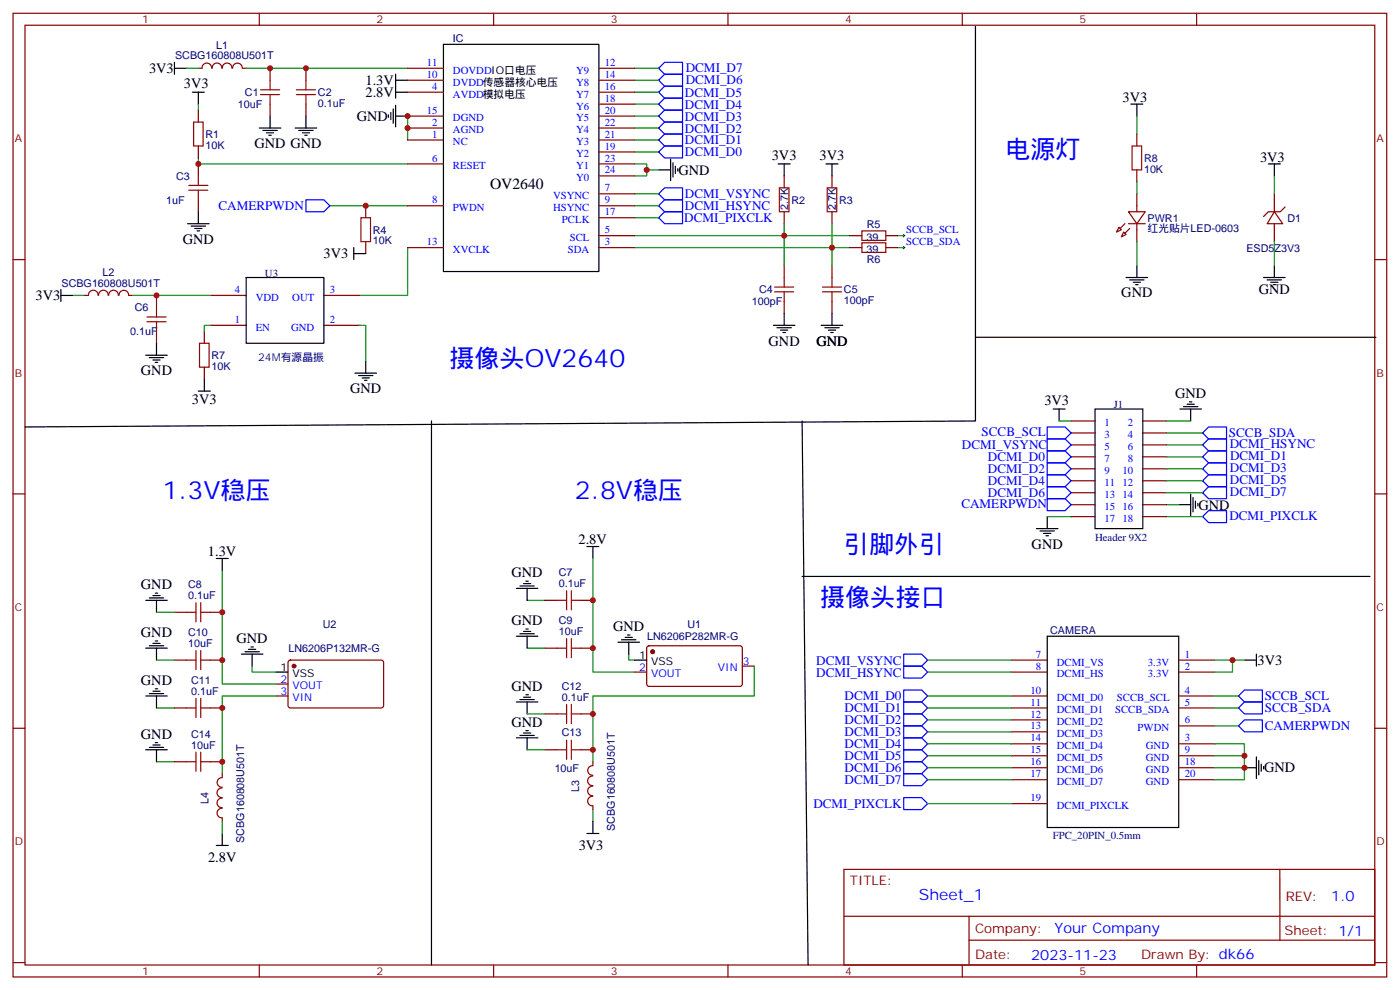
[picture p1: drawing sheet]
<svg xmlns="http://www.w3.org/2000/svg" width="413mm" height="292mm" viewBox="0 0 413 292" stroke-linecap="round" stroke-linejoin="round" font-family="sans-serif">
<g fill="none" stroke="#870000" stroke-width=".35">
<path d="M3.8 3.9h405.4v284.4h-405.4zM7.4 7.4h398.3v277.3h-398.3zM76.5 3.9v3.5M145.7 3.9v3.5M214.8 3.9v3.5M284 3.9v3.5M353.1 3.9v3.5M58.5 32.5v3.5M62.4 20.1a1.41 1.41 0 0 0-1.4-1.5 1.41 1.41 0 0 0-1.4 1.5h-1.1M62.6 20.1a1.41 1.41 0 0 1 1.4-1.5 1.41 1.41 0 0 1 1.4 1.5M65.6 20.1a1.41 1.41 0 0 1 1.4-1.5 1.41 1.41 0 0 1 1.4 1.5M68.7 20.1a1.41 1.41 0 0 1 1.4-1.5 1.41 1.41 0 0 1 1.4 1.5"/>
<path d="M71.6 20.1h1M79.7 20.1v3.6M79.7 30.7v3.6M90.3 20.1v3.6M90.3 30.7v3.6M58.5 43.1v3.5M58.5 48.4v3.5M58.5 58.9v3.6M231.4 51.9v3.5M245.5 51.9v3.5M335.5 57.2v5.3M376 57.2v5.3"/>
<path d="M3.8 76.6h3.6M107.9 60.7v3.5M107.9 71.3v3.5M231.4 62.5v3.5M231.4 78.4v3.5M245.5 62.5v3.5M245.5 78.4v3.5M250.8 73.1h3.5M250.8 69.5h3.5M261.4 73.1h3.5M261.4 69.5h3.5M330.2 67.1l.7 .7-1.4 .7z"/>
<path d="M331.6 68.5l.7 .7-1.4 .7zM333 62.5h4.9l-2.4 3.5zM333 66h4.9M335.5 66v5.3M376 62.5l2.5 3.5h-4.6zM376 66v5.3M379.2 61.1l-1.4 1.4h-3.5l-1.4 1.4M405.7 76.6h3.5M25 87.2h1.1M26.1 87.1a1.41 1.41 0 0 1 1.4-1.5 1.41 1.41 0 0 1 1.4 1.6M29.1 87.1a1.41 1.41 0 0 1 1.4-1.5 1.41 1.41 0 0 1 1.4 1.5M32.1 87.1a1.41 1.41 0 0 1 1.4-1.5 1.41 1.41 0 0 1 1.4 1.5"/>
<path d="M35.1 87.1a1.41 1.41 0 0 1 1.4-1.4 1.41 1.41 0 0 1 1.4 1.5M38.1 87.2h1M46.2 87.2v3.5M46.2 97.8v3.5M60.3 97.8v3.5M62.1 96h10.5M62.1 87.2h10.5M95.6 96h10.6M95.6 87.2h10.6M231.4 88.9v3.6M245.5 88.9v3.6M60.3 108.3v3.6"/>
<path d="M316.1 124.2h7M316.1 127.7h7M316.1 131.3h7M316.1 134.8h7M316.1 138.3h7M337.2 124.2h7.1M337.2 127.7h7.1M337.2 131.3h7.1M337.2 134.8h7.1M337.2 138.3h7.1M3.8 145.7h3.6M316.1 141.9h7"/>
<path d="M316.1 145.4h7M316.1 148.9h7M316.1 152.4h7M337.2 141.9h7.1M337.2 145.4h7.1M337.2 148.9h7.1M337.2 152.4h7.1M405.7 145.7h3.5M160.8 177.1h3.6M171.4 177.1h3.5M51.5 180.7h3.5M51.5 194.8h3.5"/>
<path d="M62.1 180.7h3.5M62.1 194.8h3.5M85.2 195l.5-.2h27.1l.4 .7-.1 12.9-.6 .5-27.1-.1-.4-.6v-12.7zM160.8 191.2h3.6M171.4 191.2h3.5M187.3 198.3h3.5M191.1 190.7l.4-.2 27.1 .1 .4 .6v10.9l-.7 .4h-27.1l-.4-.7v-10.6zM219 196.5h3.6M3.8 214.9h3.6M51.5 208.9h3.5M62.1 208.9h3.5M81.5 201.8h3.5"/>
<path d="M81.5 205.4h3.5M160.8 210.6h3.6M171.4 210.6h3.5M405.7 214.9h3.5M51.5 224.8h3.5M62.1 224.8h3.5M65.6 235.5a1.41 1.41 0 0 0-1.6 1.4 1.41 1.41 0 0 0 1.6 1.4M65.6 232.5a1.41 1.41 0 0 0-1.6 1.4 1.41 1.41 0 0 0 1.6 1.4M65.6 238.5a1.41 1.41 0 0 0-1.6 1.4 1.41 1.41 0 0 0 1.6 1.4M65.6 229.5a1.41 1.41 0 0 0-1.5 1.4 1.41 1.41 0 0 0 1.5 1.4M65.6 228.3v1M160.8 221.2h3.6"/>
<path d="M171.4 221.2h3.5M174.9 232a1.41 1.41 0 0 0-1.5 1.4 1.41 1.41 0 0 0 1.5 1.4M174.9 229a1.41 1.41 0 0 0-1.5 1.4 1.41 1.41 0 0 0 1.5 1.4M174.9 235a1.41 1.41 0 0 0-1.5 1.4 1.41 1.41 0 0 0 1.5 1.4M174.9 225.9a1.41 1.41 0 0 0-1.5 1.4 1.41 1.41 0 0 0 1.5 1.4M174.9 224.8v1M174.9 237.8v1.1M65.6 241.3v1.1M249 256.5h156.7v28.2h-156.7zM377.7 256.5v20.9M249.1 270.4h156.4M285.9 277.4h119.6"/>
<path d="M285.9 270.4v14.1M3.8 284h3.6M76.5 284.7v3.6M145.7 284.7v3.6M214.8 284.7v3.6M284 284.7v3.6M353.1 284.7v3.6M405.7 284h3.5"/>
</g>
<g fill="none" stroke="#000" stroke-width=".35">
<path d="M51.5 18.4v3.5M51.5 20.1h3.5M56.8 27.2h3.5M58.5 27.2v3.5M76.5 37.8h6.4M77.6 38.5h4.2M78.6 39.2h2.2M79.3 39.9h.7M79.7 34.3v3.5M87.1 37.8h6.4M88.2 38.5h4.2M89.2 39.2h2.1"/>
<path d="M89.9 39.9h.7M90.3 34.3v3.5M114.6 33.9v.7M115.3 33.2v2.1M116 32.1v4.3M116.7 23.7h3.6M116.7 21.9v7.1M116.7 31.1v6.3M116.7 27.2h3.6M116.7 34.3h3.6M333.7 30.7h3.5M335.5 30.7v3.6"/>
<path d="M194.3 50.1h3.6M197.9 47v6.3M198.6 48v4.2M199.3 49.1v2.1M200 49.8v.7M229.6 48.4h3.6M231.4 48.4v3.5M243.7 48.4h3.6M245.5 48.4v3.5M374.3 48.4h3.5M376 48.4v3.5M55.4 66h6.3"/>
<path d="M56.4 66.7h4.2M57.5 67.4h2.1M58.2 68.1h.7M58.5 62.5v3.5M104.4 74.8h3.5M104.4 73.1v3.5M335.5 78.4v3.5M376 78.4v3.5M18 87.2h3.5M18 85.4v3.5M72.6 81.9h23v19.4h-23zM228.2 96h6.4"/>
<path d="M229.3 96.7h4.2M230.3 97.4h2.1M231 98.1h.7M231.4 92.5v3.5M242.3 96h6.4M243.4 96.7h4.2M244.4 97.4h2.2M245.1 98.1h.8M245.5 92.5v3.5M332.3 81.9h6.3M333.3 82.6h4.3M334.4 83.3h2.1"/>
<path d="M335.1 84h.7M372.9 81.9h6.3M373.9 82.6h4.2M375 83.3h2.1M375.7 84h.7M43 104.8h6.4M44.1 105.5h4.2M45.1 106.2h2.1M45.8 106.9h.7M46.2 101.3v3.5M58.5 115.4h3.6M60.3 111.9v3.5"/>
<path d="M104.7 110.1h6.4M105.8 110.8h4.2M106.9 111.5h2.1M107.6 112.2h.7M107.9 106.6v3.5M349.2 120h4.2M350.3 119.3h2.1M351 118.6h.7M310.8 120.7h3.5M312.5 120.7v3.5M323.1 120.7h14.1v35.3h-14.1zM348.2 120.7h6.3"/>
<path d="M351.3 120.7v3.5M305.8 156h6.4M306.9 156.7h4.2M307.9 157.4h2.2M308.6 158.1h.8M309 152.4v3.6M347.8 148.9h3.5M351.3 145.7v6.4M352 146.8v4.2M352.7 147.8v2.2M353.4 148.6v.7M43 177.1h6.4"/>
<path d="M44.1 176.4h4.2M45.1 175.7h2.1M45.8 175h.7M46.2 177.1v3.6M63.8 164.8h3.5M65.6 164.8v3.5M152.4 173.6h6.3M153.4 172.9h4.3M154.5 172.2h2.1M155.2 171.5h.7M155.5 173.6v3.5M173.2 161.3h3.5"/>
<path d="M174.9 161.3v3.5M43 191.2h6.4M44.1 190.5h4.2M45.1 189.8h2.1M45.8 189.1h.7M46.2 191.2v3.6M71.2 193h6.4M72.3 192.3h4.2M73.3 191.6h2.2M74 190.9h.8M74.4 193v3.5M81.5 198.3h3.5"/>
<path d="M152.4 187.7h6.3M153.4 187h4.3M154.5 186.3h2.1M155.2 185.6h.7M155.5 187.7v3.5M182.4 189.5h6.3M183.4 188.8h4.2M184.5 188.1h2.1M185.2 187.4h.7M185.5 189.5v3.5M187.3 194.8h3.5M43 205.4h6.4"/>
<path d="M44.1 204.6h4.2M45.1 219.8h2.1M45.1 203.9h2.1M45.8 219.1h.7M45.8 203.2h.7M46.2 205.4v3.5M152.4 207.1h6.3M152.4 217.7h6.3M153.4 206.4h4.3M153.4 217h4.3M154.5 205.7h2.1M154.5 216.3h2.1"/>
<path d="M155.2 205h.7M155.2 215.6h.7M155.5 207.1v3.5M155.5 217.7v3.5M43 221.2h6.4M44.1 220.5h4.2M46.2 221.2v3.6M63.8 249.4h3.5M65.6 245.9v3.5M173.2 245.9h3.5M174.9 242.4v3.5"/>
</g>
<g fill="#870000" stroke="#870000" stroke-width=".35">
<path d="M331.9 66l-1.4 1.4z"/>
<path d="M333.3 67.4l-1.4 1.4z"/>
<circle cx="86.7" cy="196.5" r=".53"/>
<circle cx="192.6" cy="192.3" r=".53"/>
</g>
<g fill="none" stroke="#008700" stroke-width=".35">
<path d="M55 20.1h3.5M72.6 20.1h47.7M120.3 34.3v7M187.3 20.1h7M187.3 23.7h7M187.3 27.2h7M187.3 30.7h7M187.3 34.3h7M187.3 37.8h7M335.5 34.3v5.2M58.5 46.6v1.8h61.8M187.3 48.4h3.5v1.7h3.5"/>
<path d="M187.3 41.3h7M187.3 44.8h7M187.3 57.2h7M190.8 50.1v1.8h-3.5M335.5 53.7v3.5M376 51.9v5.3M97.3 60.7h23M120.3 73.1v14.1h-14.1M187.3 60.7h7M187.3 64.2h7M187.3 69.5h63.5M187.3 73.1h63.5"/>
<path d="M231.4 66v12.4M245.5 66v12.4M264.9 69.5h1.8M264.9 73.1h1.8M335.5 71.3v7.1M376 71.3v7.1M21.5 87.2h3.5M39.1 87.2h23M62.1 96h-1.8v1.8M106.2 96h1.7v10.6M312.5 124.2h3.6M344.3 134.8h10.6"/>
<path d="M344.3 131.3h10.6M344.3 138.3h10.6M344.3 127.7h10.6M344.3 124.2h7M309 152.4h7.1M344.3 152.4h10.6M344.3 148.9h3.5M344.3 145.4h10.6M344.3 141.9h10.6M65.6 168.3v33.5h15.9M155.5 177.1h5.3M174.9 164.8v33.5h12.4"/>
<path d="M46.2 194.8h5.3M46.2 180.7h5.3M74.4 196.5v1.8h7.1M155.5 191.2h5.3M185.5 193v1.8h1.8M222.6 196.5v8.9h-47.7v19.4M46.2 208.9h5.3M81.5 205.4h-15.9v22.9M155.5 210.6h5.3M46.2 224.8h5.3M155.5 221.2h5.3M174.9 238.9v3.5"/>
<path d="M65.6 242.4v3.5"/>
</g>
<g fill="none" stroke="#a10000" stroke-width=".35">
<path d="M57.1 36h2.8v7.1h-2.8zM76.9 27.9h5.6M76.9 26.5h5.6M79.7 23.7v2.8M79.7 27.9v2.8M87.5 27.9h5.6M87.5 26.5h5.6M90.3 23.7v2.8M90.3 27.9v2.8M55.7 56.1h5.6M55.7 54.7h5.6M58.5 51.9v2.8"/>
<path d="M58.5 56.1v2.8M230 55.4h2.8v7.1h-2.8zM244.1 55.4h2.8v7.1h-2.8zM106.5 64.2h2.8v7.1h-2.8zM254.3 71.6h7.1v2.9h-7.1zM254.3 68.1h7.1v2.8h-7.1zM43.4 94.9h5.6M43.4 93.5h5.6M46.2 90.7v2.8M46.2 94.9v2.9M228.6 86.1h5.6M228.6 84.7h5.6"/>
<path d="M231.4 81.9v2.8M231.4 86.1v2.8M242.7 86.1h5.6M242.7 84.7h5.6M245.5 81.9v2.8M245.5 86.1v2.8M58.9 101.3h2.8v7h-2.8zM57.8 177.8v5.7M59.2 177.8v5.7M164.4 177.1h2.8M167.2 174.3v5.7M168.6 174.3v5.7"/>
<path d="M168.6 177.1h2.8M55 180.7h2.8M55 194.8h2.8M57.8 191.9v5.7M59.2 180.7h2.9M59.2 191.9v5.7M59.2 194.8h2.9M164.4 191.2h2.8M167.2 188.4v5.7M168.6 188.4v5.7M168.6 191.2h2.8M55 208.9h2.8"/>
<path d="M57.8 206.1v5.6M59.2 206.1v5.6M59.2 208.9h2.9M164.4 210.6h2.8M167.2 207.8v5.7M167.2 218.4v5.6M168.6 210.6h2.8M168.6 207.8v5.7M168.6 218.4v5.6M55 224.8h2.8M57.8 221.9v5.7M59.2 221.9v5.7"/>
<path d="M59.2 224.8h2.9M164.4 221.2h2.8M168.6 221.2h2.8"/>
</g>
<g fill="none" stroke="#00f" stroke-width=".35">
<path d="M194.3 20.1l1.8-1.7h5.3v3.5h-5.3zM194.3 23.7l1.8-1.8h5.3v3.5h-5.3zM194.3 27.2l1.8-1.8h5.3v3.6h-5.3zM194.3 30.7l1.8-1.7h5.3v3.5h-5.3zM194.3 34.3l1.8-1.8h5.3v3.5h-5.3zM194.3 37.8l1.8-1.8h5.3v3.5h-5.3zM90.3 58.9h5.3l1.7 1.8-1.7 1.8h-5.3zM194.3 41.3l1.8-1.8h5.3v3.6h-5.3zM194.3 44.8l1.8-1.7h5.3v3.5h-5.3zM194.3 57.2l1.8-1.8h5.3v3.5h-5.3zM194.3 60.7l1.8-1.8h5.3v3.6h-5.3zM194.3 64.2l1.8-1.7h5.3v3.5h-5.3z"/>
<path d="M309 129.5h5.3l1.8 1.8-1.8 1.7h-5.3zM309 133h5.3l1.8 1.8-1.8 1.8h-5.3zM309 136.6h5.3l1.8 1.7-1.8 1.8h-5.3zM309 126h5.3l1.8 1.7-1.8 1.8h-5.3zM354.9 134.8l1.7-1.8h5.3v3.6h-5.3zM354.9 138.3l1.7-1.7h5.3v3.5h-5.3zM354.9 127.7l1.7-1.7h5.3v3.5h-5.3zM354.9 131.3l1.7-1.8h5.3v3.5h-5.3zM309 140.1h5.3l1.8 1.8-1.8 1.7h-5.3zM309 143.6h5.3l1.8 1.8-1.8 1.7h-5.3zM309 147.1h5.3l1.8 1.8-1.8 1.8h-5.3zM354.9 141.9l1.7-1.8h5.3v3.5h-5.3z"/>
<path d="M354.9 145.4l1.7-1.8h5.3v3.5h-5.3zM354.9 152.4l1.7-1.7h5.3v3.5h-5.3z"/>
</g>
<path d="M266.3 73.1h.7M266.3 69.5h.7M266.7 69.2v.7M266.7 72.7v.7" fill="none" stroke="#000" stroke-width=".3"/>
<path d="M130.8 13.1h45.9v67h-45.9z" fill="#fff" stroke="#000" stroke-width=".35"/>
<g fill="none" stroke="#870000" stroke-width=".35">
<path d="M120.3 37.8h10.5M120.3 27.2h10.5M120.3 23.7h10.5M120.3 20.1h10.5M120.3 34.3h10.5M176.7 37.8h10.6M176.7 27.2h10.6M176.7 23.7h10.6M176.7 20.1h10.6M176.7 34.3h10.6M176.7 30.7h10.6M335.5 39.5v3.6"/>
<path d="M120.3 41.3h10.5M120.3 48.4h10.5M176.7 41.3h10.6M176.7 48.4h10.6M176.7 57.2h10.6M176.7 44.8h10.6M176.7 51.9h10.6M335.5 50.1v3.6M120.3 73.1h10.5M120.3 60.7h10.5M176.7 73.1h10.6M176.7 69.5h10.6"/>
<path d="M176.7 60.7h10.6M176.7 64.2h10.6"/>
</g>
<path d="M58.5 30.7v1.8" fill="none" stroke="#008700" stroke-width=".35"/>
<path d="M287.8 7.8v116.4l-280.4 1.8M287.8 99.5h118.2M127.3 124.2v160.5M236.7 124.2l1.7 160.5M236.7 170.1h167.5" fill="none" stroke="#000" stroke-width=".35"/>
<path d="M334 43.1h2.9v7h-2.9z" fill="none" stroke="#a10000" stroke-width=".35"/>
<path d="M309 187.7h38.8v56.5h-38.8z" fill="#fff" stroke="#000" stroke-width=".35"/>
<g fill="none" stroke="#870000" stroke-width=".35">
<path d="M298.4 194.8h10.6M298.4 198.3h10.6M347.8 194.8h10.6M347.8 198.3h10.6M298.4 219.5h10.6M298.4 205.4h10.6M298.4 208.9h10.6M298.4 212.4h10.6M298.4 215.9h10.6M347.8 219.5h10.6M347.8 205.4h10.6M347.8 208.9h10.6"/>
<path d="M347.8 214.2h10.6M298.4 223h10.6M298.4 226.5h10.6M298.4 230h10.6M298.4 237.1h10.6M347.8 223h10.6M347.8 226.5h10.6M347.8 230h10.6"/>
</g>
<g fill="none" stroke="#00f" stroke-width=".35">
<path d="M266.7 193h5.3l1.7 1.8-1.7 1.7h-5.3zM266.7 196.5h5.3l1.7 1.8-1.7 1.8h-5.3zM266.7 203.6h5.3l1.7 1.8-1.7 1.7h-5.3zM266.7 207.1h5.3l1.7 1.8-1.7 1.7h-5.3zM266.7 210.6h5.3l1.7 1.8-1.7 1.8h-5.3zM266.7 214.2h5.3l1.7 1.7-1.7 1.8h-5.3zM266.7 217.7h5.3l1.7 1.8-1.7 1.7h-5.3zM365.4 214.2l1.8-1.8h5.3v3.5h-5.3zM365.4 208.9l1.8-1.8h5.3v3.5h-5.3zM365.4 205.4l1.8-1.8h5.3v3.5h-5.3zM266.7 221.2h5.3l1.7 1.8-1.7 1.8h-5.3zM266.7 224.8h5.3l1.7 1.7-1.7 1.8h-5.3z"/>
<path d="M266.7 228.3h5.3l1.7 1.7-1.7 1.8h-5.3zM266.7 235.3h5.3l1.7 1.8-1.7 1.8h-5.3z"/>
</g>
<g fill="none" stroke="#008700" stroke-width=".35">
<path d="M273.7 198.3h24.7M273.7 194.8h24.7M358.4 194.8h8.8M363.7 194.8v3.5h-5.3M273.7 205.4h24.7M273.7 208.9h24.7M273.7 219.5h24.7M273.7 215.9h24.7M273.7 212.4h24.7M358.4 219.5h8.8v7h-8.8M358.4 205.4h7M358.4 208.9h7"/>
<path d="M358.4 214.2h7M273.7 237.1h24.7M273.7 230h24.7M273.7 226.5h24.7M273.7 223h24.7M358.4 223h8.8M367.2 226.5v3.5h-8.8"/>
</g>
<path d="M367.2 194.8h3.5M370.7 193v3.5M367.2 226.5h3.5M370.7 223.3v6.4M371.4 224.4v4.2M372.1 225.5v2.1M372.9 226.2v.7" fill="none" stroke="#000" stroke-width=".35"/>
<g fill="#c00">
<circle cx="65.6" cy="208.9" r=".88"/>
<circle cx="65.6" cy="224.8" r=".88"/>
<circle cx="65.6" cy="194.8" r=".88"/>
<circle cx="65.6" cy="180.7" r=".88"/>
<circle cx="174.9" cy="177.1" r=".88"/>
<circle cx="174.9" cy="191.2" r=".88"/>
<circle cx="174.9" cy="210.6" r=".88"/>
<circle cx="174.9" cy="221.2" r=".88"/>
<circle cx="90.3" cy="20.1" r=".88"/>
<circle cx="79.7" cy="20.1" r=".88"/>
<circle cx="58.5" cy="48.4" r=".88"/>
<circle cx="107.9" cy="60.7" r=".88"/>
<circle cx="46.2" cy="87.2" r=".88"/>
<circle cx="190.8" cy="50.1" r=".88"/>
<circle cx="231.4" cy="69.5" r=".88"/>
<circle cx="245.5" cy="73.1" r=".88"/>
<circle cx="120.3" cy="37.8" r=".88"/>
<circle cx="120.3" cy="34.3" r=".88"/>
<circle cx="363.7" cy="194.8" r=".88"/>
<circle cx="367.2" cy="223" r=".88"/>
<circle cx="367.2" cy="226.5" r=".88"/>
</g>
<g font-size="7.4" fill="#00f">
<text x="296.7" y="46.6">电源灯</text>
<text x="132.6" y="108.3">摄像头OV2640</text>
<text x="47.9" y="147.1">1.3V稳压</text>
<text x="169.7" y="147.1">2.8V稳压</text>
<text x="249" y="163">引脚外引</text>
<text x="242" y="178.9">摄像头接口</text>
</g>
<text font-size="4.6" x="144.6" y="55.8">OV2640</text>
<text font-size="4.6" fill="#00f" x="271.1" y="265.5">Sheet_1</text>
<g font-size="4.2">
<text x="44" y="21.5">3V3</text>
<text x="54.3" y="26.1">3V3</text>
<text x="107.9" y="25.1">1.3V</text>
<text x="107.9" y="28.6">2.8V</text>
<text x="105.3" y="35.6">GND</text>
<text x="331.2" y="30">3V3</text>
<text x="75.1" y="43.8">GND GND</text>
<text x="227.7" y="47.2">3V3</text>
<text x="241.9" y="47.2">3V3</text>
<text x="371.8" y="47.7">3V3</text>
<text x="200.2" y="51.5">GND</text>
<text x="53.9" y="72">GND</text>
<text x="95.5" y="76.2">3V3</text>
<text x="10.5" y="88.6">3V3</text>
<text x="330.9" y="87.5">GND</text>
<text x="371.4" y="86.8">GND</text>
<text x="226.8" y="102">GND</text>
<text x="240.9" y="102">GND</text>
<text x="41.6" y="110.8">GND</text>
<text x="56.6" y="119.2">3V3</text>
<text x="103.3" y="116.1">GND</text>
<text x="308.2" y="119.6">3V3</text>
<text x="346.7" y="117.4">GND</text>
<text x="353.6" y="150.3">GND</text>
<text x="170.7" y="160.5">2.8V</text>
<text x="61.3" y="164.1">1.3V</text>
<text x="304.4" y="162.1">GND</text>
<text x="41.6" y="173.9">GND</text>
<text x="151" y="170.3">GND</text>
<text x="151" y="184.5">GND</text>
<text x="41.6" y="188">GND</text>
<text x="69.8" y="189.7">GND</text>
<text x="180.9" y="186.2">GND</text>
<text x="371.1" y="196.1">3V3</text>
<text x="41.6" y="202.1">GND</text>
<text x="151" y="203.9">GND</text>
<text x="151" y="214.4">GND</text>
<text x="41.6" y="218">GND</text>
<text x="373" y="227.9">GND</text>
<text x="170.8" y="250.8">3V3</text>
<text x="61.4" y="254.3">2.8V</text>
</g>
<g font-size="4.2" fill="#00f">
<text x="392.8" y="265.8">1.0</text>
<text x="311.2" y="275.3">Your Company</text>
<text x="304.3" y="283.1">2023-11-23</text>
</g>
<g font-size="3.9" fill="#00f">
<text x="202.3" y="21.4">DCMI_D7</text>
<text x="202.1" y="28.5">DCMI_D5</text>
<text x="202.3" y="24.9">DCMI_D6</text>
<text x="202.1" y="32">DCMI_D4</text>
<text x="202.1" y="35.6">DCMI_D3</text>
<text x="202.1" y="39.1">DCMI_D2</text>
<text x="202.1" y="42.6">DCMI_D1</text>
<text x="202.1" y="46.2">DCMI_D0</text>
<text x="202.1" y="58.5">DCMI_VSYNC</text>
<text x="64.5" y="62">CAMERPWDN</text>
<text x="201.9" y="65.6">DCMI_PIXCLK</text>
<text x="202.1" y="62">DCMI_HSYNC</text>
<text x="289.6" y="128.7">SCCB_SCL</text>
<text x="362.6" y="129.1">SCCB_SDA</text>
<text x="283.8" y="132.6">DCMI_VSYNC</text>
<text x="291.5" y="136.1">DCMI_D0</text>
<text x="362.9" y="132.2">DCMI_HSYNC</text>
<text x="362.9" y="135.7">DCMI_D1</text>
<text x="291.5" y="139.6">DCMI_D2</text>
<text x="291.5" y="143.2">DCMI_D4</text>
<text x="362.9" y="139.3">DCMI_D3</text>
<text x="362.9" y="142.8">DCMI_D5</text>
<text x="283.7" y="149.8">CAMERPWDN</text>
<text x="291.5" y="146.7">DCMI_D6</text>
<text x="362.9" y="146.3">DCMI_D7</text>
<text x="362.8" y="153.4">DCMI_PIXCLK</text>
<text x="240.9" y="196.1">DCMI_VSYNC</text>
<text x="240.9" y="199.6">DCMI_HSYNC</text>
<text x="249.2" y="206.7">DCMI_D0</text>
<text x="373.2" y="206.7">SCCB_SCL</text>
<text x="249.2" y="210.2">DCMI_D1</text>
<text x="249.2" y="213.7">DCMI_D2</text>
<text x="373.2" y="210.2">SCCB_SDA</text>
<text x="373.2" y="215.5">CAMERPWDN</text>
<text x="249.2" y="217.2">DCMI_D3</text>
<text x="249.2" y="220.8">DCMI_D4</text>
<text x="249.2" y="224.3">DCMI_D5</text>
<text x="249.2" y="227.8">DCMI_D6</text>
<text x="249.2" y="231.4">DCMI_D7</text>
<text x="240" y="238.4">DCMI_PIXCLK</text>
</g>
<g font-size="3.9" fill="#800">
<text x="250.8" y="261.1">TITLE:</text>
<text x="379.4" y="265.8">REV:</text>
<text x="287.7" y="275.3">Company:</text>
<text x="379.1" y="275.9">Sheet: 1/1</text>
<text x="287.7" y="283">Date:</text>
<text x="336.7" y="283.1">Drawn By: dk66</text>
</g>
<g font-size="3.2" fill="#800">
<text x="41.9" y="6.9">1</text>
<text x="111.1" y="6.9">2</text>
<text x="180.2" y="6.9">3</text>
<text x="249.4" y="6.9">4</text>
<text x="318.5" y="6.9">5</text>
<text x="4.4" y="42">A</text>
<text x="406.2" y="42">A</text>
<text x="4.4" y="111.2">B</text>
<text x="406.2" y="111.2">B</text>
<text x="4.4" y="180.3">C</text>
<text x="406.2" y="180.3">C</text>
<text x="4.4" y="249.4">D</text>
<text x="406.2" y="249.4">D</text>
<text x="41.9" y="287.7">1</text>
<text x="111.1" y="287.7">2</text>
<text x="180.2" y="287.7">3</text>
<text x="249.4" y="287.7">4</text>
<text x="318.5" y="287.7">5</text>
</g>
<g font-size="3.2" fill="#000080">
<text x="51.7" y="17.5">SCBG160808U501T</text>
<text x="63.7" y="14.4">L1</text>
<text x="133.6" y="12.5">IC</text>
<text x="72.3" y="28.3">C1</text>
<text x="93.8" y="28.3">C2</text>
<text x="70.2" y="31.9">10uF</text>
<text x="93.8" y="31.6">0.1uF</text>
<text x="60.6" y="40.7">R1</text>
<text x="60.6" y="43.9">10K</text>
<text x="337.6" y="47.8">R8</text>
<text x="52" y="53">C3</text>
<text x="337.6" y="50.9">10K</text>
<text x="49" y="60.1">1uF</text>
<text x="232.5" y="61.9" transform="rotate(-90 232.5 61.9)">2.7K</text>
<text x="233.5" y="60.1">R2</text>
<text x="246.7" y="61.9" transform="rotate(-90 246.7 61.9)">2.7K</text>
<text x="247.6" y="60.1">R3</text>
<text x="338.6" y="65.4">PWR1</text>
<text x="379.9" y="65.4">D1</text>
<text x="110" y="68.9">R4</text>
<text x="255.7" y="71">39</text>
<text x="255.7" y="67.1">R5</text>
<text x="338.6" y="68.5">红光贴片LED-0603</text>
<text x="110" y="72.1">10K</text>
<text x="255.7" y="74.6">39</text>
<text x="255.7" y="77.7">R6</text>
<text x="367.8" y="74.2">ESD5Z3V3</text>
<text x="30.2" y="81.4">L2</text>
<text x="78.2" y="81.6">U3</text>
<text x="18.2" y="84.6">SCBG160808U501T</text>
<text x="224" y="86.6">C4</text>
<text x="249" y="89.8">100pF</text>
<text x="249" y="86.5">C5</text>
<text x="39.8" y="91.8">C6</text>
<text x="221.9" y="90.1">100pF</text>
<text x="38.4" y="98.9">0.1uF</text>
<text x="62.4" y="106">R7</text>
<text x="76.2" y="106.6">24M有源晶振</text>
<text x="62.4" y="109.1">10K</text>
<text x="328.6" y="120.5">J1</text>
<text x="323.1" y="159.5">Header 9X2</text>
<text x="55.5" y="173.6">C8</text>
<text x="164.9" y="173.2">0.1uF</text>
<text x="164.9" y="170.1">C7</text>
<text x="55.5" y="176.8">0.1uF</text>
<text x="95.2" y="185.4">U2</text>
<text x="164.9" y="184.2">C9</text>
<text x="202.8" y="185.3">U1</text>
<text x="55.5" y="190.9">10uF</text>
<text x="55.5" y="187.7">C10</text>
<text x="164.9" y="187.4">10uF</text>
<text x="190.9" y="188.9">LN6206P282MR-G</text>
<text x="309.9" y="187.2">CAMERA</text>
<text x="85.1" y="192.4">LN6206P132MR-G</text>
<text x="56.4" y="201.9">C11</text>
<text x="165.8" y="203.6">C12</text>
<text x="56.4" y="205">0.1uF</text>
<text x="165.8" y="206.8">0.1uF</text>
<text x="56.4" y="220.9">10uF</text>
<text x="56.4" y="217.8">C14</text>
<text x="165.8" y="217.1">C13</text>
<text x="163.7" y="227.7">10uF</text>
<text x="170.9" y="233.6" transform="rotate(-90 170.9 233.6)">L3</text>
<text x="61.5" y="237.2" transform="rotate(-90 61.5 237.2)">L4</text>
<text x="181.4" y="245.2" transform="rotate(-90 181.4 245.2)">SCBG160808U501T</text>
<text x="72.1" y="248.7" transform="rotate(-90 72.1 248.7)">SCBG160808U501T</text>
<text x="310.6" y="247.5">FPC_20PIN_0.5mm</text>
</g>
<g font-size="3.2" fill="#00f">
<text x="125.9" y="23">10</text>
<text x="125.9" y="19.4">11</text>
<text x="133.7" y="21.7">DOVDDIO口电压</text>
<text x="170" y="21.7">Y9</text>
<text x="178.5" y="19.4">12</text>
<text x="178.5" y="23">14</text>
<text x="127.5" y="26.5">4</text>
<text x="133.7" y="28.8">AVDD模拟电压</text>
<text x="133.7" y="25.3">DVDD传感器核心电压</text>
<text x="170" y="25.3">Y8</text>
<text x="170" y="28.8">Y7</text>
<text x="178.5" y="26.5">16</text>
<text x="125.9" y="33.5">15</text>
<text x="133.7" y="35.8">DGND</text>
<text x="170" y="32.3">Y6</text>
<text x="170" y="35.8">Y5</text>
<text x="178.5" y="30">18</text>
<text x="178.5" y="33.5">20</text>
<text x="127.5" y="40.6">1</text>
<text x="127.5" y="37.1">2</text>
<text x="133.7" y="39.4">AGND</text>
<text x="170" y="39.4">Y4</text>
<text x="178.5" y="40.6">21</text>
<text x="178.5" y="37.1">22</text>
<text x="127.5" y="47.7">6</text>
<text x="133.7" y="42.9">NC</text>
<text x="170" y="46.4">Y2</text>
<text x="170" y="42.9">Y3</text>
<text x="178.5" y="44.1">19</text>
<text x="178.5" y="47.7">23</text>
<text x="133.7" y="50">RESET</text>
<text x="170" y="50">Y1</text>
<text x="170" y="53.5">Y0</text>
<text x="178.5" y="51.2">24</text>
<text x="163.2" y="58.8">VSYNC</text>
<text x="178.5" y="56.5">7</text>
<text x="127.5" y="60">8</text>
<text x="133.7" y="62.3">PWDN</text>
<text x="163.2" y="62.3">HSYNC</text>
<text x="165.8" y="65.8">PCLK</text>
<text x="178.5" y="60">9</text>
<text x="178.5" y="63.5">17</text>
<text x="168.1" y="71.1">SCL</text>
<text x="178.5" y="68.8">5</text>
<text x="267.4" y="68.7">SCCB_SCL</text>
<text x="125.9" y="72.4">13</text>
<text x="133.7" y="74.6">XVCLK</text>
<text x="167.6" y="74.6">SDA</text>
<text x="178.5" y="72.4">3</text>
<text x="267.4" y="72.2">SCCB_SDA</text>
<text x="69.3" y="86.5">4</text>
<text x="75.5" y="88.8">VDD</text>
<text x="86.2" y="88.8">OUT</text>
<text x="97.3" y="86.5">3</text>
<text x="69.3" y="95.3">1</text>
<text x="97.3" y="95.3">2</text>
<text x="75.5" y="97.6">EN</text>
<text x="85.9" y="97.6">GND</text>
<text x="325.9" y="125.8">1</text>
<text x="332.8" y="125.8">2</text>
<text x="325.9" y="129.3">3</text>
<text x="332.8" y="129.3">4</text>
<text x="325.9" y="132.9">5</text>
<text x="325.9" y="136.4">7</text>
<text x="332.8" y="132.9">6</text>
<text x="332.8" y="136.4">8</text>
<text x="325.9" y="139.9">9</text>
<text x="325.9" y="143.4">11</text>
<text x="331.2" y="139.9">10</text>
<text x="331.2" y="143.4">12</text>
<text x="325.9" y="147">13</text>
<text x="331.2" y="147">14</text>
<text x="325.9" y="150.5">15</text>
<text x="325.9" y="154">17</text>
<text x="331.2" y="150.5">16</text>
<text x="331.2" y="154">18</text>
<text x="188.6" y="197.9">2</text>
<text x="211.9" y="197.9">VIN</text>
<text x="219.2" y="196.2">3</text>
<text x="305.6" y="194.1">7</text>
<text x="305.6" y="197.6">8</text>
<text x="311.8" y="196.4">DCMI_VS</text>
<text x="338.7" y="196.4">3.3V</text>
<text x="349.6" y="194.1">1</text>
<text x="349.6" y="197.6">2</text>
<text x="82.8" y="201.5">2</text>
<text x="86.3" y="203.2">VOUT</text>
<text x="192.1" y="199.7">VOUT</text>
<text x="311.8" y="199.9">DCMI_HS</text>
<text x="338.7" y="199.9">3.3V</text>
<text x="82.8" y="205">3</text>
<text x="86.3" y="206.8">VIN</text>
<text x="304.1" y="204.6">10</text>
<text x="304.1" y="208.2">11</text>
<text x="311.8" y="206.9">DCMI_D0</text>
<text x="329.6" y="206.9">SCCB_SCL</text>
<text x="349.6" y="204.6">4</text>
<text x="349.6" y="208.2">5</text>
<text x="304.1" y="211.7">12</text>
<text x="304.1" y="215.2">13</text>
<text x="311.8" y="210.5">DCMI_D1</text>
<text x="311.8" y="214">DCMI_D2</text>
<text x="329" y="210.5">SCCB_SDA</text>
<text x="335.7" y="215.8">PWDN</text>
<text x="349.6" y="213.5">6</text>
<text x="304.1" y="218.8">14</text>
<text x="311.8" y="217.5">DCMI_D3</text>
<text x="311.8" y="221.1">DCMI_D4</text>
<text x="338.1" y="221.1">GND</text>
<text x="349.6" y="218.8">3</text>
<text x="304.1" y="222.3">15</text>
<text x="304.1" y="225.8">16</text>
<text x="311.8" y="224.6">DCMI_D5</text>
<text x="338.1" y="224.6">GND</text>
<text x="349.6" y="222.3">9</text>
<text x="349.6" y="225.8">18</text>
<text x="304.1" y="229.3">17</text>
<text x="311.8" y="228.1">DCMI_D6</text>
<text x="311.8" y="231.6">DCMI_D7</text>
<text x="338.1" y="228.1">GND</text>
<text x="338.1" y="231.6">GND</text>
<text x="349.6" y="229.3">20</text>
<text x="304.1" y="236.4">19</text>
<text x="311.8" y="238.7">DCMI_PIXCLK</text>
</g>
<g font-size="3.2">
<text x="82.8" y="197.9">1</text>
<text x="188.6" y="194.4">1</text>
<text x="192.1" y="196.2">VSS</text>
<text x="86.3" y="199.7">VSS</text>
</g>
</svg>
